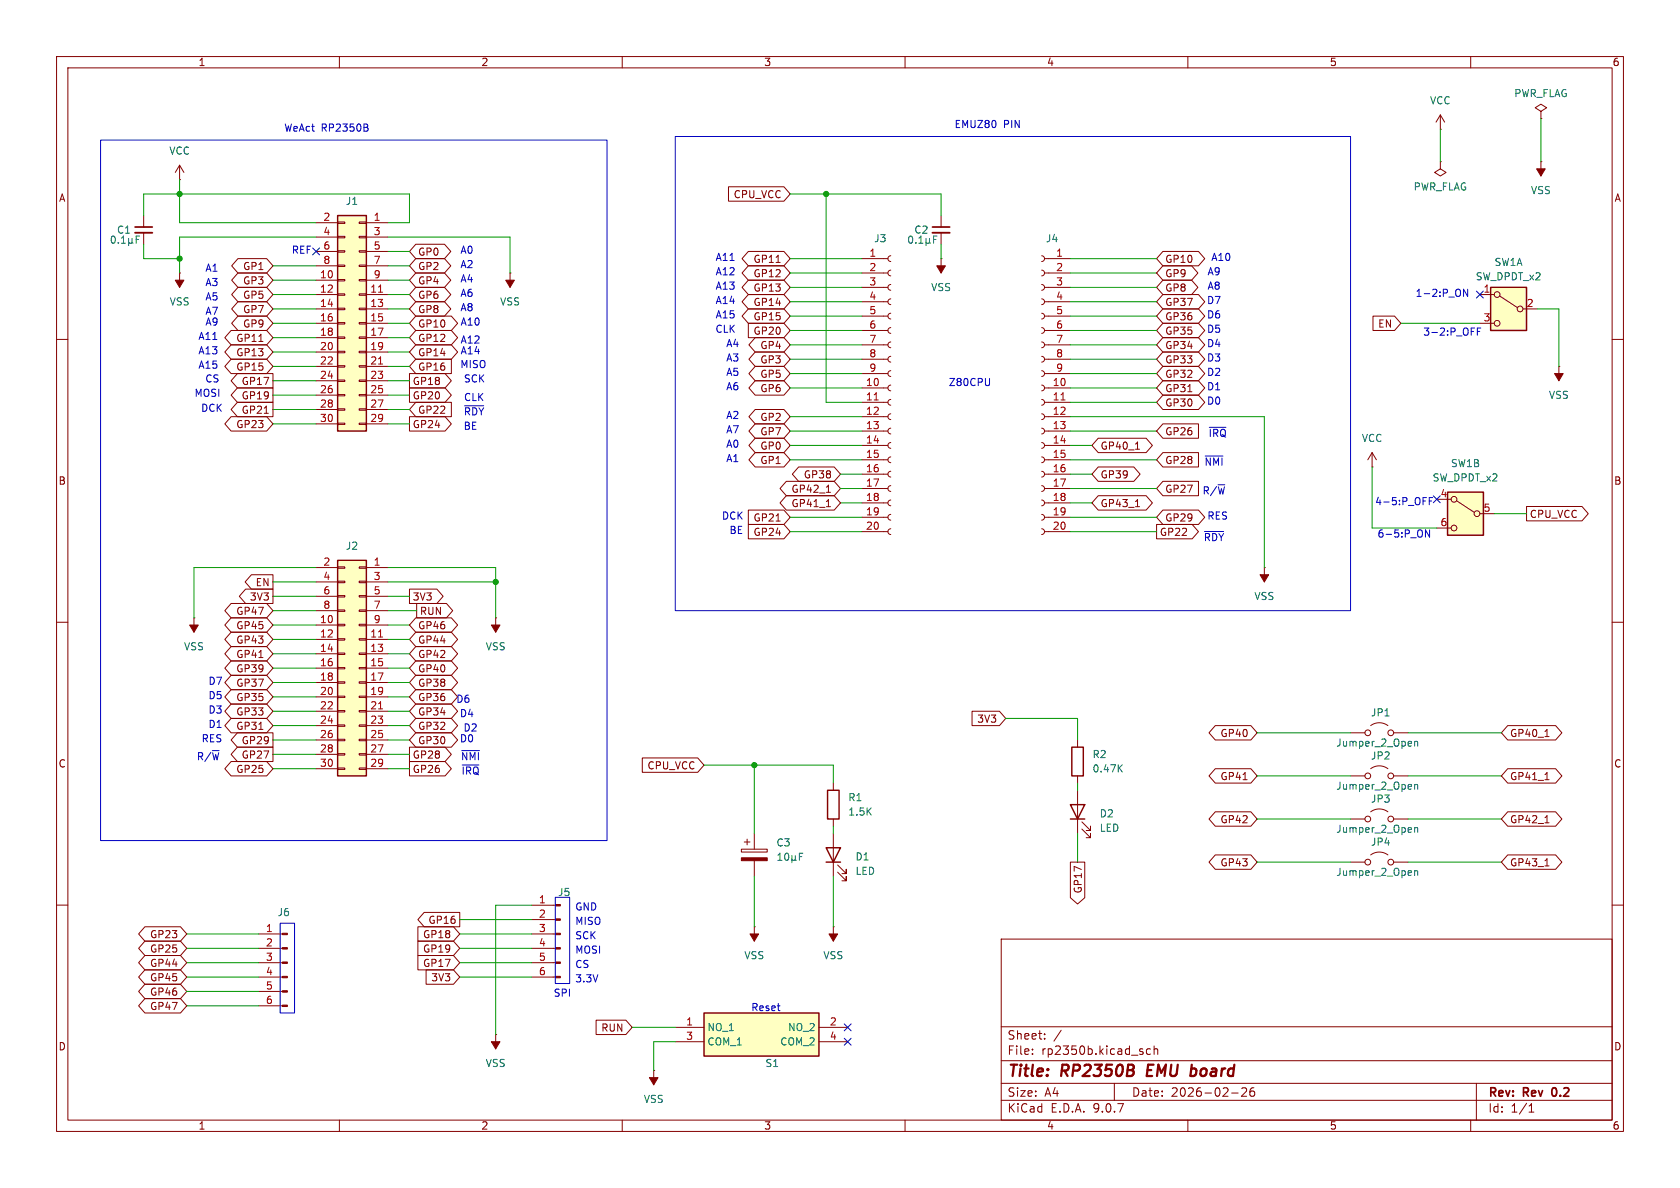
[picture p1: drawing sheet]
<svg xmlns="http://www.w3.org/2000/svg" width="297mm" height="210mm" viewBox="0 0 297 210" stroke-linecap="round" stroke-linejoin="round" font-family="sans-serif">
<g fill="none" stroke="#840000" stroke-width=".18">
<path d="M10 10h277v190h-277zM12 12h273v186h-273zM60 10v2M110 10v2M160 10v2M210 10v2M260 10v2M272.4 19.7l1-.6-1-.7-1 .7 1 .6v1.3M254.6 28.6v1.2l-1 .7 1 .6 1.1-.6-1.1-.7M254.6 28.6h.1M254.6 22.9h.1M254.6 20.3l-.7 1.3"/>
<path d="M254.6 20.3l.8 1.3M254.6 20.3v2.6M272.4 21h.1M10 60h2M275.6 64.8h.1M275.6 64.8v2.5M285 60h2M10 110h2M285 110h2M147.3 138.4v1.3M147.3 144.8v1.3M238.8 144.8h2.5"/>
<path d="M242.3 143.5a2.54 2.54 0 0 1 3.1 0M246.4 144.8h2.5M10 160h2M45.7 165.1h4.2M45.7 167.6h4.2M45.7 170.2h4.2M45.7 172.7h4.2M45.7 175.3h4.2M45.7 177.8h4.2M177 166h108v32h-108zM285 160h2M60 198v2"/>
<path d="M110 198v2M160 198v2M177 194.5h108M177 191.5h108M177 187.5h108M177 181.5h108M182.5 186.3v.1M182.5 185.5v.1M184.7 183.6v.1M184.7 182.8v.1M187.6 182.1l-1.3 2M197 191.5v3"/>
<path d="M203.4 185.5l-.4-.1-.3 .3v.4l.1 .2h.6M204 185.5l.2-.1 .4 .1 .1 .9M204 184.9v1.5M210 198v2M217.7 193.2h1.2M219.5 192.4l.6-.1 .2 .1 .1 .3-.9 1.1h.9M221.7 192.3a.59 .59 0 0 0-.7 .6v.6l.1 .2 .4 .1 .2-.1 .1-.5-.1-.3h-.5l-.2 .3M260 198v2M261 191.5v6.5M270.3 196.6h.9M270.3 195.5l.4-.4v1.5"/>
<circle cx="241.8" cy="144.8" r=".51"/>
<circle cx="245.9" cy="144.8" r=".51"/>
</g>
<path d="M274.4 192.6v.9" fill="none" stroke="#840000" stroke-width=".3"/>
<path d="M203 188.2l-.3 2h1M210.8 188.9l.6 .1M211.3 190l-.3 .2h-.4" fill="none" stroke="#840000" stroke-width=".4"/>
<g fill="#840000" stroke="#840000" stroke-width=".18">
<path d="M49.9 165h.9v.2h-.9z"/>
<path d="M49.9 167.5h.9v.3h-.9z"/>
<path d="M49.9 170.1h.9v.2h-.9z"/>
<path d="M49.9 172.6h.9v.2h-.9z"/>
<path d="M49.9 175.1h.9v.3h-.9z"/>
<path d="M49.9 177.7h.9v.2h-.9z"/>
<path d="M274.8 66h1.6l-.8 1.3z"/>
</g>
<path d="M146.3 139.7h2v5.1h-2z" fill="none" stroke="#840000" stroke-width=".25"/>
<path d="M250.1 146.3v.8M250.1 146.4l.2-.1 .3 .1v.7" fill="none" stroke="#006464" stroke-width=".18"/>
<path d="M263.5 50.8h6.4v7.6h-6.4z" fill="#ffffc2"/>
<g fill="none" stroke="#840000" stroke-width=".18">
<path d="M261.6 52.1h2.6M261.6 57.2h2.6M265.1 52.3l3.1 2.1M269.2 54.6h2.6M242.6 82.6h.1M242.6 80l-.8 1.3M242.6 80l.7 1.3M242.6 80v2.6M34.3 109.2h.1M34.3 109.2v2.6M238.8 129.5h2.5M238.8 137.2h2.5"/>
<path d="M242.3 128.3a2.54 2.54 0 0 1 3.1 0M242.3 135.9a2.54 2.54 0 0 1 3.1 0M246.4 129.5h2.5M246.4 137.2h2.5M238.8 152.4h2.5M242.3 151.1a2.54 2.54 0 0 1 3.1 0M246.4 152.4h2.5M147.3 163.8h.1M147.3 163.8v2.6M87.6 182.9h.1M87.6 182.9v2.5"/>
<circle cx="264.7" cy="57.2" r=".51"/>
<circle cx="264.7" cy="52.1" r=".51"/>
<circle cx="268.7" cy="54.6" r=".51"/>
<circle cx="241.8" cy="137.2" r=".51"/>
<circle cx="241.8" cy="129.5" r=".51"/>
<circle cx="245.9" cy="137.2" r=".51"/>
<circle cx="245.9" cy="129.5" r=".51"/>
<circle cx="241.8" cy="152.4" r=".51"/>
<circle cx="245.9" cy="152.4" r=".51"/>
</g>
<path d="M263.5 50.8h6.4v7.6h-6.4z" fill="none" stroke="#840000" stroke-width=".25"/>
<g fill="#840000" stroke="#840000" stroke-width=".18">
<path d="M146.6 165.1h1.5l-.8 1.3z"/>
<path d="M33.5 110.5h1.6l-.8 1.3z"/>
<path d="M86.9 184.2h1.5l-.8 1.2z"/>
</g>
<path d="M250.1 131.1v.8M250.1 138.7v.8M250.1 131.2l.2-.1h.3v.8M250.1 138.8l.2-.1h.3v.8M250.1 153.9v.9M250.1 154l.2-.1 .3 .1v.8" fill="none" stroke="#006464" stroke-width=".18"/>
<path d="M124.5 179.1h20.3v7.6h-20.3z" fill="#ffffc2"/>
<path d="M189.5 132.1h2v5.1h-2zM146 149.9h2.6l-1.3 2.5zM146 152.4h2.6M124.5 179.1h20.3v7.6h-20.3z" fill="none" stroke="#840000" stroke-width=".25"/>
<g fill="none" stroke="#840000" stroke-width=".18">
<path d="M166.4 38.1v2M272.4 28.6h.1M272.4 28.6v2.5M166.4 45.7h.1M166.4 41.1v2.1M166.4 45.7v2.6M184.1 45.2l.4 .2 .2 .3-.2 .4-.4 .1M184.1 47.8l.4 .1 .2 .4-.2 .3-.4 .2M184.1 50.3l.4 .1 .2 .4-.2 .4-.4 .1M184.1 52.8l.4 .2 .2 .3-.2 .4-.4 .1M184.1 55.4l.4 .1 .2 .4-.2 .3-.4 .2M184.1 57.9l.4 .2 .2 .3-.2 .4-.4 .1"/>
<path d="M184.7 45.7h4.5M184.7 48.3h4.5M184.7 50.8h4.5M184.7 53.3h4.5M184.7 55.9h4.5M184.7 58.4h4.5M184.1 60.5l.4 .1 .2 .4-.2 .3-.4 .2M184.1 63l.4 .1 .2 .4-.2 .4-.4 .1M184.1 65.5l.4 .2 .2 .3-.2 .4-.4 .1M184.1 68.1l.4 .1 .2 .4-.2 .3-.4 .2M184.1 70.6l.4 .2 .2 .3-.2 .4-.4 .1M184.1 73.2l.4 .1 .2 .4-.2 .3-.4 .2"/>
<path d="M184.1 75.7l.4 .1 .2 .4-.2 .4-.4 .1M184.1 78.2l.4 .2 .2 .3-.2 .4-.4 .1M184.7 61h4.5M184.7 63.5h4.5M184.7 66h4.5M184.7 68.6h4.5M184.7 71.1h4.5M184.7 73.7h4.5M184.7 76.2h4.5M184.7 78.7h4.5M184.1 80.8l.4 .1 .2 .4-.2 .3-.4 .2M184.1 83.3l.4 .2 .2 .3-.2 .4-.4 .1"/>
<path d="M184.1 85.9l.4 .1 .2 .4-.2 .3-.4 .2M184.1 88.4l.4 .1 .2 .4-.2 .4-.4 .1M184.1 90.9l.4 .2 .2 .3-.2 .4-.4 .1M184.1 93.5l.4 .1 .2 .4-.2 .3-.4 .2M184.7 81.3h4.5M184.7 83.8h4.5M184.7 86.4h4.5M184.7 88.9h4.5M184.7 91.4h4.5M184.7 94h4.5M190.5 130.8v1.3M190.5 137.2v1.2"/>
<path d="M131.1 150.1h4.5v.5h-4.5zM131.6 148.8h1M132.1 148.3v1.1M133.3 147.3v2.8M133.3 152.1v2.8M147.3 147.3v7.6M148.1 154.2l1.5 1.5v-.8v.8h-.8M148.1 152.9l1.5 1.5v-.7v.7h-.8M133.3 163.8h.1M133.3 163.8v2.6M115.6 189.2h.1M115.6 189.2v2.6"/>
<path d="M119.4 181.6h5.1M119.4 184.2h5.1M144.8 181.6h5.1M144.8 184.2h5.1"/>
</g>
<g fill="#840000" stroke="#840000" stroke-width=".18">
<path d="M114.8 190.5h1.5l-.7 1.3z"/>
<path d="M271.7 29.8h1.5l-.8 1.3z"/>
<path d="M131.1 151.6h4.5v.5h-4.5z"/>
<path d="M132.6 165.1h1.5l-.8 1.3z"/>
<path d="M165.6 47h1.5l-.7 1.3z"/>
</g>
<g fill="none" stroke="#006464" stroke-width=".18">
<path d="M161.1 41.7a.68 .68 0 0 0-.5 .7 .68 .68 0 0 0 .5 .6l.1-.1 .2-.4-.1-.5M161.9 42.9v.1M162.4 43h.8M162.8 41.7v1.3M163.7 42.8l.2 .2h.2l.2-.2M163.7 42.2v1.2M164.3 42.8l.2 .2M164.3 42.2v.6M165 42.3h.5M165.6 41.7h-.6v1.3M197.9 135.7l.5 .8M198.4 135.2l-.7 .7"/>
<path d="M137.5 152.1h.7M137.5 151.2l.4-.4v1.3M138.9 150.9l.1-.1a.68 .68 0 0 1 .5 .7 .68 .68 0 0 1-.5 .6 .84 .84 0 0 1-.1-1.2zM140 151.9l.2 .2h.2l.2-.2M140 151.2v1.3M140.6 151.9l.2 .2M140.6 151.2v.7M141.3 151.4h.4M141.9 150.8h-.6v1.3"/>
</g>
<path d="M187.6 70.7h.7" fill="none" stroke="#a90000" stroke-width=".18"/>
<path d="M164.8 40.1h3.1" fill="none" stroke="#840000" stroke-width=".3"/>
<path d="M164.8 41.1h3.1" fill="none" stroke="#840000" stroke-width=".33"/>
<path d="M255.9 87h6.4v7.6h-6.4z" fill="#ffffc2"/>
<g fill="none" stroke="#840000" stroke-width=".18">
<path d="M25.4 38.1v2M31.7 31.8h.1M31.7 29.2l-.7 1.3M31.7 29.2l.8 1.3M31.7 29.2v2.6M25.4 41.1v2.1M31.7 48.3h.1M31.7 48.3v2.5M152.4 45.7h4.6M152.4 48.3h4.6M152.4 50.8h4.6M152.4 53.3h4.6"/>
<path d="M152.4 55.9h4.6M152.4 58.4h4.6M157.5 45.2l-.4 .2-.1 .3 .1 .4 .4 .1M157.5 47.8l-.4 .1-.1 .4 .1 .3 .4 .2M157.5 50.3l-.4 .1-.1 .4 .1 .4 .4 .1M157.5 52.8l-.4 .2-.1 .3 .1 .4 .4 .1M157.5 55.4l-.4 .1-.1 .4 .1 .3 .4 .2M157.5 57.9l-.4 .2-.1 .3 .1 .4 .4 .1M152.4 61h4.6M152.4 63.5h4.6M152.4 66h4.6M152.4 68.6h4.6"/>
<path d="M152.4 71.1h4.6M152.4 73.7h4.6M152.4 76.2h4.6M152.4 78.7h4.6M157.5 60.5l-.4 .1-.1 .4 .1 .3 .4 .2M157.5 63l-.4 .1-.1 .4 .1 .4 .4 .1M157.5 65.5l-.4 .2-.1 .3 .1 .4 .4 .1M157.5 68.1l-.4 .1-.1 .4 .1 .3 .4 .2M157.5 70.6l-.4 .2-.1 .3 .1 .4 .4 .1M157.5 73.2l-.4 .1-.1 .4 .1 .3 .4 .2M157.5 75.7l-.4 .1-.1 .4 .1 .4 .4 .1M157.5 78.2l-.4 .2-.1 .3 .1 .4 .4 .1"/>
<path d="M152.4 81.3h4.6M152.4 83.8h4.6M152.4 86.4h4.6M152.4 88.9h4.6M152.4 91.4h4.6M152.4 94h4.6M157.5 80.8l-.4 .1-.1 .4 .1 .3 .4 .2M157.5 83.3l-.4 .2-.1 .3 .1 .4 .4 .1M157.5 85.9l-.4 .1-.1 .4 .1 .3 .4 .2M157.5 88.4l-.4 .1-.1 .4 .1 .4 .4 .1M157.5 90.9l-.4 .2-.1 .3 .1 .4 .4 .1M157.5 93.5l-.4 .1-.1 .4 .1 .3 .4 .2"/>
<path d="M254 88.3h2.5M254 93.3h2.5M257.5 88.5l3.1 2.1M261.6 90.8h2.6M87.6 109.2h.1M87.6 109.2v2.6M223.5 100.3h.1M223.5 100.3v2.6M190.5 139.7v7.6M191.3 146.6l1.5 1.5v-.8v.8h-.8M191.3 145.3l1.5 1.5v-.7v.7h-.8M94 160h4.2"/>
<path d="M94 162.6h4.2M94 165.1h4.2M94 167.6h4.2M94 170.2h4.2M94 172.7h4.2"/>
<circle cx="257" cy="88.3" r=".51"/>
<circle cx="257" cy="93.3" r=".51"/>
<circle cx="261.1" cy="90.8" r=".51"/>
</g>
<path d="M255.9 87h6.4v7.6h-6.4zM189.2 142.2h2.6l-1.3 2.6zM189.2 144.8h2.6" fill="none" stroke="#840000" stroke-width=".25"/>
<path d="M154.5 70.7h.8" fill="none" stroke="#a90000" stroke-width=".18"/>
<g fill="#840000" stroke="#840000" stroke-width=".18">
<path d="M222.8 101.6h1.5l-.8 1.3z"/>
<path d="M98.2 159.9h.9v.2h-.9z"/>
<path d="M98.2 162.4h.9v.3h-.9z"/>
<path d="M98.2 165h.9v.2h-.9z"/>
<path d="M98.2 167.5h.9v.3h-.9z"/>
<path d="M98.2 170.1h.9v.2h-.9z"/>
<path d="M98.2 172.6h.9v.2h-.9z"/>
<path d="M86.9 110.5h1.5l-.8 1.3z"/>
<path d="M31 49.5h1.5l-.8 1.3z"/>
</g>
<path d="M23.9 40.1h3" fill="none" stroke="#840000" stroke-width=".3"/>
<path d="M23.9 41.1h3" fill="none" stroke="#840000" stroke-width=".33"/>
<path d="M20.1 41.7a.68 .68 0 0 0-.5 .7 .68 .68 0 0 0 .5 .6l.2-.1 .1-.4-.1-.5M20.9 42.9v.1M21.5 43h.7M21.8 41.7v1.3M22.7 42.8l.2 .2h.3l.1-.2M22.7 42.2v1.2M23.3 42.8l.2 .2M23.3 42.2v.6M24.1 42.3h.4M24.7 41.7h-.6v1.3" fill="none" stroke="#006464" stroke-width=".18"/>
<path d="M59.7 99.1h5.1v38.1h-5.1z" fill="#ffffc2"/>
<path d="M59.7 99.1h5.1v38.1h-5.1z" fill="none" stroke="#840000" stroke-width=".25"/>
<g fill="none" stroke="#840000" stroke-width=".18">
<path d="M90.2 48.3h.1M90.2 48.3v2.5M55.9 100.3h3.8M55.9 102.9h3.8M55.9 105.4h3.8M55.9 108h3.8M55.9 110.5h3.8M55.9 113h3.8M55.9 115.6h3.8M55.9 118.1h3.8M59.7 100.2h1.3v.3h-1.3zM59.7 102.7h1.3v.3h-1.3z"/>
<path d="M59.7 105.3h1.3v.2h-1.3zM59.7 107.8h1.3v.3h-1.3zM59.7 110.4h1.3v.2h-1.3zM59.7 112.9h1.3v.3h-1.3zM59.7 115.4h1.3v.3h-1.3zM59.7 118h1.3v.2h-1.3zM63.5 100.2h1.3v.3h-1.3zM63.5 102.7h1.3v.3h-1.3zM63.5 105.3h1.3v.2h-1.3zM63.5 107.8h1.3v.3h-1.3zM63.5 110.4h1.3v.2h-1.3zM63.5 112.9h1.3v.3h-1.3z"/>
<path d="M63.5 115.4h1.3v.3h-1.3zM63.5 118h1.3v.2h-1.3zM64.8 100.3h3.8M64.8 102.9h3.8M64.8 105.4h3.8M64.8 108h3.8M64.8 110.5h3.8M64.8 113h3.8M64.8 115.6h3.8M64.8 118.1h3.8M55.9 120.7h3.8M55.9 123.2h3.8"/>
<path d="M55.9 125.7h3.8M55.9 128.3h3.8M55.9 130.8h3.8M55.9 133.4h3.8M55.9 135.9h3.8M59.7 120.5h1.3v.3h-1.3zM59.7 123.1h1.3v.2h-1.3zM59.7 125.6h1.3v.3h-1.3zM59.7 128.1h1.3v.3h-1.3zM59.7 130.7h1.3v.2h-1.3zM59.7 133.2h1.3v.3h-1.3zM59.7 135.8h1.3v.2h-1.3z"/>
<path d="M63.5 120.5h1.3v.3h-1.3zM63.5 123.1h1.3v.2h-1.3zM63.5 125.6h1.3v.3h-1.3zM63.5 128.1h1.3v.3h-1.3zM63.5 130.7h1.3v.2h-1.3zM63.5 133.2h1.3v.3h-1.3zM63.5 135.8h1.3v.2h-1.3zM64.8 120.7h3.8M64.8 123.2h3.8M64.8 125.7h3.8M64.8 128.3h3.8M64.8 130.8h3.8"/>
<path d="M64.8 133.4h3.8M64.8 135.9h3.8"/>
</g>
<path d="M66.9 112.6h.7M66.9 125.3h.7" fill="none" stroke="#a90000" stroke-width=".18"/>
<path d="M89.4 49.5h1.5l-.7 1.3z" fill="#840000" stroke="#840000" stroke-width=".18"/>
<path d="M59.7 38.1h5.1v38.1h-5.1z" fill="#ffffc2"/>
<path d="M59.7 38.1h5.1v38.1h-5.1z" fill="none" stroke="#840000" stroke-width=".25"/>
<g fill="none" stroke="#840000" stroke-width=".18">
<path d="M55.9 39.4h3.8M59.7 39.2h1.3v.3h-1.3zM63.5 39.2h1.3v.3h-1.3zM64.8 39.4h3.8M128.8 33h9.8l1.1 1.3-1.1 1.3h-9.8zM40.9 58.4h6.2l1.2 1.3-1.2 1.3h-6.2l-1.2-1.3zM42.1 50.8h5l1.2 1.3-1.2 1.2h-5l-1.1-1.2zM42.1 48.3h5l1.2 1.2-1.2 1.3h-5l-1.1-1.3zM42.1 45.7h5l1.2 1.3-1.2 1.3h-5l-1.1-1.3zM42.1 53.3h5l1.2 1.3-1.2 1.3h-5l-1.1-1.3zM42.1 55.9h5l1.2 1.3-1.2 1.2h-5l-1.1-1.2zM55.9 41.9h3.8"/>
<path d="M55.9 44.5h3.8M55.9 47h3.8M55.9 49.5h3.8M55.9 52.1h3.8M55.9 54.6h3.8M55.9 57.2h3.8M55.9 59.7h3.8M59.7 41.8h1.3v.2h-1.3zM59.7 44.3h1.3v.3h-1.3zM59.7 46.9h1.3v.2h-1.3zM59.7 49.4h1.3v.3h-1.3zM59.7 51.9h1.3v.3h-1.3z"/>
<path d="M59.7 54.5h1.3v.2h-1.3zM59.7 57h1.3v.3h-1.3zM59.7 59.6h1.3v.2h-1.3zM63.5 41.8h1.3v.2h-1.3zM63.5 44.3h1.3v.3h-1.3zM63.5 46.9h1.3v.2h-1.3zM63.5 49.4h1.3v.3h-1.3zM63.5 51.9h1.3v.3h-1.3zM63.5 54.5h1.3v.2h-1.3zM63.5 57h1.3v.3h-1.3zM63.5 59.6h1.3v.2h-1.3zM64.8 41.9h3.8"/>
<path d="M64.8 44.5h3.8M64.8 47h3.8M64.8 49.5h3.8M64.8 52.1h3.8M64.8 54.6h3.8M64.8 57.2h3.8M64.8 59.7h3.8M73.5 55.9h6.3l1.1 1.3-1.1 1.2h-6.3l-1.1-1.2zM73.5 48.3h5.1l1.1 1.2-1.1 1.3h-5.1l-1.1-1.3zM73.5 45.7h5.1l1.1 1.3-1.1 1.3h-5.1l-1.1-1.3zM73.5 53.3h5.1l1.1 1.3-1.1 1.3h-5.1l-1.1-1.3zM73.5 50.8h5.1l1.1 1.3-1.1 1.2h-5.1l-1.1-1.2z"/>
<path d="M73.5 58.4h6.3l1.1 1.3-1.1 1.3h-6.3l-1.1-1.3zM73.5 43.2h5.1l1.1 1.3-1.1 1.2h-5.1l-1.1-1.2zM132.3 44.4h6.3l1.1 1.3-1.1 1.3h-6.3l-1.1-1.3zM132.3 47h6.3l1.1 1.3-1.1 1.2h-6.3l-1.1-1.2zM132.3 57.1h6.3l1.1 1.3-1.1 1.3h-6.3zM132.3 52.1h6.3l1.1 1.2-1.1 1.3h-6.3l-1.1-1.3zM132.3 54.6h6.3l1.1 1.3-1.1 1.3h-6.3l-1.1-1.3zM132.3 49.5h6.3l1.1 1.3-1.1 1.3h-6.3l-1.1-1.3zM133.5 59.7h5.1l1.1 1.3-1.1 1.2h-5.1l-1.1-1.2zM137.2 46.4h.7M205.6 49.5h5.1l1.1 1.3-1.1 1.3h-5.1l-1.1-1.3zM205.6 44.4h6.3l1.1 1.3-1.1 1.3h-6.3l-1.1-1.3z"/>
<path d="M205.6 52.1h6.3l1.1 1.2-1.1 1.3h-6.3l-1.1-1.3zM205.6 47h5.1l1.1 1.3-1.1 1.2h-5.1l-1.1-1.2zM205.6 57.1h6.3l1.1 1.3-1.1 1.3h-6.3l-1.1-1.3zM205.6 59.7h6.3l1.1 1.3-1.1 1.2h-6.3l-1.1-1.2zM205.6 54.6h6.3l1.1 1.3-1.1 1.3h-6.3l-1.1-1.3zM242.7 55.9h3.8l1.1 1.3-1.1 1.2h-3.8zM40.9 63.5h6.2l1.2 1.3-1.2 1.2h-6.2l-1.2-1.2zM40.9 61h6.2l1.2 1.2-1.2 1.3h-6.2l-1.2-1.3zM40.9 73.7h6.2l1.2 1.2-1.2 1.3h-6.2l-1.2-1.3zM42 66h6.3v2.6h-6.3l-1.1-1.3zM42 71.1h6.3v2.6h-6.3l-1.1-1.3zM42 68.6h6.3v2.5h-6.3l-1.1-1.2z"/>
<path d="M45.8 60.4h.7M46.7 73.1h.7M55.9 62.2h3.8M55.9 64.8h3.8M55.9 67.3h3.8M55.9 69.9h3.8M55.9 72.4h3.8M55.9 74.9h3.8M59.7 62.1h1.3v.3h-1.3zM59.7 64.6h1.3v.3h-1.3zM59.7 67.2h1.3v.2h-1.3zM59.7 69.7h1.3v.3h-1.3z"/>
<path d="M59.7 72.3h1.3v.2h-1.3zM59.7 74.8h1.3v.3h-1.3zM63.5 62.1h1.3v.3h-1.3zM63.5 64.6h1.3v.3h-1.3zM63.5 67.2h1.3v.2h-1.3zM63.5 69.7h1.3v.3h-1.3zM63.5 72.3h1.3v.2h-1.3zM63.5 74.8h1.3v.3h-1.3zM64.8 62.2h3.8M64.8 64.8h3.8M64.8 67.3h3.8M64.8 69.9h3.8"/>
<path d="M64.8 72.4h3.8M64.8 74.9h3.8M72.4 66h6.3l1.1 1.3-1.1 1.3h-6.3zM72.4 68.6h6.3l1.1 1.3-1.1 1.2h-6.3zM72.4 73.7h6.3l1.1 1.2-1.1 1.3h-6.3zM73.5 71.1h6.3v2.6h-6.3l-1.1-1.3zM73.5 63.5h6.3v2.5h-6.3l-1.1-1.2zM73.5 61h6.3l1.1 1.2-1.1 1.3h-6.3l-1.1-1.3zM133.5 72.4h5.1l1.1 1.3-1.1 1.2h-5.1l-1.1-1.2zM133.5 74.9h5.1l1.1 1.3-1.1 1.3h-5.1l-1.1-1.3zM133.5 77.5h5.1l1.1 1.2-1.1 1.3h-5.1l-1.1-1.3zM133.5 64.8h5.1l1.1 1.2-1.1 1.3h-5.1l-1.1-1.3z"/>
<path d="M133.5 62.2h5.1l1.1 1.3-1.1 1.3h-5.1l-1.1-1.3zM133.5 67.3h5.1l1.1 1.3-1.1 1.3h-5.1l-1.1-1.3zM194.2 77.5h8.4l1.1 1.2-1.1 1.3h-8.4l-1.2-1.3zM200.7 79.4h.8M205.6 67.3h6.3l1.1 1.3-1.1 1.3h-6.3l-1.1-1.3zM205.6 69.8h6.3l1.1 1.3-1.1 1.3h-6.3l-1.1-1.3zM205.6 74.9h6.3v2.6h-6.3l-1.1-1.3zM205.6 62.2h6.3l1.1 1.3-1.1 1.3h-6.3l-1.1-1.3zM205.6 64.8h6.3l1.1 1.2-1.1 1.3h-6.3l-1.1-1.3zM210 69.3h.7M132.3 92.7h6.3l1.1 1.3-1.1 1.3h-6.3zM132.3 90.2h6.3l1.1 1.2-1.1 1.3h-6.3z"/>
<path d="M133.5 80h5.1l1.1 1.3-1.1 1.3h-5.1l-1.1-1.3zM137.2 92.1h.7M139 87.6h8.5l1.1 1.3-1.1 1.3h-8.5l-1.1-1.3zM139 85.1h8.5l1.1 1.3-1.1 1.2h-8.5l-1.1-1.2zM141.2 82.5h6.3l1.1 1.3-1.1 1.3h-6.3l-1.1-1.3zM146.1 89.6h.7M146.1 87h.7M194.2 82.5h6.2l1.2 1.3-1.2 1.3h-6.2l-1.2-1.3zM194.2 87.6h8.4l1.1 1.3-1.1 1.3h-8.4l-1.2-1.3zM200.7 89.6h.8M204.5 92.7h6.3l1.1 1.3-1.1 1.3h-6.3zM205.6 85.1h6.3v2.5h-6.3l-1.1-1.2z"/>
<path d="M205.6 80h6.3v2.6h-6.3l-1.1-1.3zM205.6 90.2h6.3l1.1 1.2-1.1 1.3h-6.3l-1.1-1.3zM269.9 89.5h9.8l1.1 1.3-1.1 1.3h-9.8zM40.9 109.2h6.2l1.2 1.3-1.2 1.3h-6.2l-1.2-1.3zM40.9 106.7h6.2l1.2 1.3-1.2 1.2h-6.2l-1.2-1.2zM40.9 111.8h6.2l1.2 1.2-1.2 1.3h-6.2l-1.2-1.3zM40.9 119.4h6.2l1.2 1.3-1.2 1.2h-6.2l-1.2-1.2zM40.9 116.8h6.2l1.2 1.3-1.2 1.3h-6.2l-1.2-1.3zM40.9 114.3h6.2l1.2 1.3-1.2 1.2h-6.2l-1.2-1.2zM43.4 104.1h4.9v2.6h-4.9l-1.1-1.3zM44.4 101.6h3.9v2.5h-3.9l-1.1-1.2zM45.8 116.2h.7"/>
<path d="M72.4 104.1h4.8l1.1 1.3-1.1 1.3h-4.8zM73.5 109.2h6.3l1.1 1.3-1.1 1.3h-6.3l-1.1-1.3zM73.5 111.8h6.3l1.1 1.2-1.1 1.3h-6.3l-1.1-1.3zM73.5 114.3h6.3l1.1 1.3-1.1 1.2h-6.3l-1.1-1.2zM73.5 119.4h6.3l1.1 1.3-1.1 1.2h-6.3l-1.1-1.2zM73.5 116.8h6.3l1.1 1.3-1.1 1.3h-6.3l-1.1-1.3zM73.7 106.7h5.2l1.1 1.3-1.1 1.2h-5.2zM40.9 121.9h6.2l1.2 1.3-1.2 1.3h-6.2l-1.2-1.3zM40.9 124.5h6.2l1.2 1.2-1.2 1.3h-6.2l-1.2-1.3zM40.9 127h6.2l1.2 1.3-1.2 1.2h-6.2l-1.2-1.2zM40.9 134.6h6.2l1.2 1.3-1.2 1.3h-6.2l-1.2-1.3zM42 129.5h6.3v2.6h-6.3l-1.1-1.3z"/>
<path d="M42 132.1h6.3v2.5h-6.3l-1.1-1.2zM45.8 128.9h.7M72.4 134.6h6.3l1.1 1.3-1.1 1.3h-6.3zM72.4 132.1h6.3l1.1 1.3-1.1 1.2h-6.3zM73.5 121.9h6.3l1.1 1.3-1.1 1.3h-6.3l-1.1-1.3zM73.5 124.5h6.3l1.1 1.2-1.1 1.3h-6.3l-1.1-1.3zM73.5 127h6.3l1.1 1.3-1.1 1.2h-6.3l-1.1-1.2zM73.5 129.5h6.3l1.1 1.3-1.1 1.3h-6.3l-1.1-1.3zM113.5 134h9.8l1.2 1.3-1.2 1.2h-9.8zM171.8 125.7h4.9l1.1 1.3-1.1 1.3h-4.9zM214.8 135.9h6.3l1.1 1.3-1.1 1.2h-6.3l-1.1-1.2zM214.8 128.3h6.3l1.1 1.2-1.1 1.3h-6.3l-1.1-1.3z"/>
<path d="M219.8 137.8h.7M266.5 128.3h8.5l1.1 1.2-1.1 1.3h-8.5l-1.1-1.3zM266.5 135.9h8.5l1.1 1.3-1.1 1.2h-8.5l-1.1-1.2zM273.1 137.8h.8M273.1 130.2h.8M189.2 152.4h2.6v6.3l-1.3 1.1-1.3-1.1zM214.8 143.5h6.3l1.1 1.3-1.1 1.3h-6.3l-1.1-1.3zM214.8 151.1h6.3l1.1 1.3-1.1 1.3h-6.3l-1.1-1.3zM266.5 143.5h8.5l1.1 1.3-1.1 1.3h-8.5l-1.1-1.3zM266.5 151.1h8.5l1.1 1.3-1.1 1.3h-8.5l-1.1-1.3zM273.1 145.5h.8M273.1 153.1h.8"/>
<path d="M25.6 171.4h6.3l1.1 1.3-1.1 1.3h-6.3l-1.1-1.3zM25.6 174h6.3l1.1 1.3-1.1 1.2h-6.3l-1.1-1.2zM25.6 163.8h6.3l1.1 1.3-1.1 1.3h-6.3l-1.1-1.3zM25.6 166.4h6.3l1.1 1.2-1.1 1.3h-6.3l-1.1-1.3zM25.6 168.9h6.3l1.1 1.3-1.1 1.3h-6.3l-1.1-1.3zM25.6 176.5h6.3l1.1 1.3-1.1 1.3h-6.3l-1.1-1.3zM73.9 166.4h6.3l1.1 1.2-1.1 1.3h-6.3zM73.9 168.9h6.3l1.1 1.3-1.1 1.3h-6.3zM73.9 163.8h6.3l1.1 1.3-1.1 1.3h-6.3zM75 161.3h6.3v2.5h-6.3l-1.1-1.2zM75.3 171.4h4.9l1.1 1.3-1.1 1.3h-4.9zM105.4 180.3h5.2l1.2 1.3-1.2 1.3h-5.2z"/>
</g>
<path d="M66.9 51.7h.7M66.9 64.4h.7" fill="none" stroke="#a90000" stroke-width=".18"/>
<g fill="none" stroke="#009600" stroke-width=".18">
<path d="M25.4 38.1v-3.8h47v5.1h-3.8M31.7 31.8v7.6h24.2M139.7 34.3h26.7v3.8M146 34.3v36.8h6.4M254.6 22.9v5.7M272.4 21v7.6M25.4 43.2v2.5h6.3M48.3 59.7h7.6M48.3 57.2h7.6M48.3 52.1h7.6M48.3 54.6h7.6M48.3 49.5h7.6"/>
<path d="M48.3 47h7.6M55.9 41.9h-24.2v6.4M68.6 59.7h3.8M68.6 57.2h3.8M68.6 52.1h3.8M68.6 54.6h3.8M68.6 49.5h3.8M68.6 47h3.8M68.6 41.9h21.6v6.4M68.6 44.5h3.8M139.7 48.3h12.7M139.7 55.9h12.7"/>
<path d="M139.7 58.4h12.7M139.7 50.8h12.7M139.7 53.3h12.7M139.7 45.7h12.7M166.4 43.2v2.5M189.2 48.3h15.3M189.2 55.9h15.3M189.2 58.4h15.3M189.2 50.8h15.3M189.2 53.3h15.3M189.2 45.7h15.3M247.6 57.2h14"/>
<path d="M271.8 54.6h3.8v10.2M48.3 74.9h7.6M48.3 64.8h7.6M48.3 72.4h7.6M48.3 69.9h7.6M48.3 67.3h7.6M48.3 62.2h7.6M68.6 74.9h3.8M68.6 64.8h3.8M68.6 72.4h3.8M68.6 69.9h3.8M68.6 67.3h3.8"/>
<path d="M68.6 62.2h3.8M139.7 61h12.7M139.7 76.2h12.7M139.7 63.5h12.7M139.7 78.7h12.7M139.7 68.6h12.7M139.7 66h12.7M139.7 73.7h12.7M189.2 61h15.3M189.2 76.2h15.3M189.2 63.5h15.3M189.2 78.7h3.8"/>
<path d="M189.2 68.6h15.3M189.2 66h15.3M189.2 71.1h15.3M189.2 73.7h34.3v26.6M139.7 81.3h12.7M139.7 91.4h12.7M139.7 94h12.7M148.6 88.9h3.8M148.6 86.4h3.8M148.6 83.8h3.8M189.2 88.9h3.8M189.2 86.4h15.3"/>
<path d="M189.2 83.8h3.8M189.2 81.3h15.3M189.2 91.4h15.3M189.2 94h15.3M242.6 82.6v10.7h11.4M264.2 90.8h5.7M48.3 102.9h7.6M48.3 118.1h7.6M48.3 108h7.6M48.3 105.4h7.6M48.3 113h7.6M48.3 115.6h7.6"/>
<path d="M48.3 110.5h7.6M55.9 100.3h-21.6v8.9M68.6 100.3h19v8.9M68.6 102.9h19M68.6 118.1h3.8M68.6 108h5.1M68.6 105.4h3.8M68.6 113h3.8M68.6 115.6h3.8M68.6 110.5h3.8M48.3 128.3h7.6M48.3 123.2h7.6"/>
<path d="M48.3 120.7h7.6M48.3 125.7h7.6M48.3 130.8h7.6M48.3 135.9h7.6M48.3 133.4h7.6M68.6 128.3h3.8M68.6 123.2h3.8M68.6 120.7h3.8M68.6 125.7h3.8M68.6 130.8h3.8M68.6 135.9h3.8M68.6 133.4h3.8"/>
<path d="M124.5 135.3h22.8v3.1M133.3 135.3v12M177.8 127h12.7v3.8M190.5 138.4v1.3M222.2 129.5h16.6M222.2 137.2h16.6M248.9 129.5h16.5M248.9 137.2h16.5M133.3 154.9v8.9M147.3 146.1v1.2M147.3 154.9v8.9M190.5 147.3v5.1"/>
<path d="M222.2 144.8h16.6M222.2 152.4h16.6M248.9 144.8h16.5M248.9 152.4h16.5M33 172.7h12.7M33 165.1h12.7M33 167.6h12.7M33 175.3h12.7M33 170.2h12.7M33 177.8h12.7M81.3 172.7h12.7M81.3 165.1h12.7"/>
<path d="M81.3 162.6h12.7M81.3 167.6h12.7M81.3 170.2h12.7M94 160h-6.4v22.9M111.8 181.6h7.6M119.4 184.2h-3.8v5"/>
</g>
<path d="M55.3 43.8l1.2 1.3M56.5 43.8l-1.2 1.3M261 51.5l1.2 1.2M262.2 51.5l-1.2 1.2M253.4 87.7l1.2 1.2M254.6 87.7l-1.2 1.2M149.3 181l1.2 1.2M149.3 183.5l1.2 1.3M150.5 181l-1.2 1.2M150.5 183.5l-1.2 1.3" fill="none" stroke="#000084" stroke-width=".18"/>
<g fill="none" stroke="#0000c2" stroke-width=".18">
<path d="M17.8 24.8h89.5v123.8h-89.5zM64.8 21.9l.2 .3-.2 .3 .3 .3-.1 .3-.2 .1M119.4 24.1h119.4v83.9h-119.4zM259.5 51.1v1.3l-.8-1.3v1.3M261.2 58.6h.4M261.8 58h-.6v1.3M82.1 71.7h3.4M174.9 66.9v1.1M213.8 75.5h2.9M212.9 94h3.4M213.1 80.6h3.1M252.7 88.6h.4"/>
<path d="M252.7 93.7v1.2l-.7-1.2v1.2M253.3 88h-.6v1.2M81.6 132.7h3.2M81.7 135.2h3M98.2 158.6h2.5v15.3h-2.5zM49.5 163.2h2.6v15.9h-2.6z"/>
</g>
<g fill="#009600" stroke="#009600" stroke-width=".18">
<circle cx="146" cy="34.3" r=".46"/>
<circle cx="133.3" cy="135.3" r=".46"/>
<circle cx="87.6" cy="102.9" r=".46"/>
<circle cx="31.7" cy="45.7" r=".46"/>
<circle cx="31.7" cy="34.3" r=".46"/>
</g>
<g font-size="2.8" fill="#840000">
<text x="178" y="190.9">Title:</text>
<text x="187.7" y="190.9">RP2350B</text>
<text x="203.6" y="190.9">EMU</text>
<text x="212.1" y="190.9">board</text>
</g>
<g font-size="2.1" fill="#840000">
<text x="178" y="184">Sheet:</text>
<text x="178" y="186.7">File:</text>
<text x="184.1" y="186.7">rp2350b.kicad_sch</text>
<text x="178" y="196.9">KiCad</text>
<text x="178" y="194.1">Size:</text>
<text x="184.7" y="194.1">A4</text>
<text x="185.7" y="196.9">E.D.A.</text>
<text x="193.3" y="196.9">9.0.7</text>
<text x="200" y="194.1">Date:</text>
<text x="207" y="194.1">2026-02-26</text>
<text x="263" y="194.3">Rev:</text>
<text x="263" y="196.9">Id:</text>
<text x="267.1" y="196.9">1/1</text>
<text x="269.4" y="194.3">Rev</text>
<text x="275.1" y="194.3">0.2</text>
</g>
<g font-size="1.8" fill="#840000">
<text x="35" y="11.9">1</text>
<text x="85" y="11.9">2</text>
<text x="135" y="11.9">3</text>
<text x="185" y="11.9">4</text>
<text x="235" y="11.9">5</text>
<text x="285" y="11.9">6</text>
<text x="10.3" y="35.9">A</text>
<text x="129.6" y="35.2">CPU_VCC</text>
<text x="285.3" y="35.9">A</text>
<text x="42.9" y="47.9">GP1</text>
<text x="73.8" y="47.9">GP2</text>
<text x="73.8" y="45.4">GP0</text>
<text x="133.1" y="46.7">GP11</text>
<text x="205.9" y="46.7">GP10</text>
<text x="42.9" y="53">GP5</text>
<text x="42.9" y="50.5">GP3</text>
<text x="73.8" y="50.5">GP4</text>
<text x="73.8" y="53">GP6</text>
<text x="133.1" y="49.2">GP12</text>
<text x="133.1" y="51.8">GP13</text>
<text x="205.9" y="51.8">GP8</text>
<text x="205.9" y="49.2">GP9</text>
<text x="42.9" y="55.6">GP7</text>
<text x="42.9" y="58.1">GP9</text>
<text x="73.8" y="58.1">GP10</text>
<text x="73.8" y="55.6">GP8</text>
<text x="133.1" y="59.4">GP20</text>
<text x="133.1" y="54.3">GP14</text>
<text x="133.1" y="56.8">GP15</text>
<text x="205.9" y="54.3">GP37</text>
<text x="205.9" y="59.4">GP35</text>
<text x="205.9" y="56.8">GP36</text>
<text x="243.5" y="58.1">EN</text>
<text x="41.7" y="65.7">GP15</text>
<text x="41.7" y="63.2">GP13</text>
<text x="41.7" y="60.6">GP11</text>
<text x="73.8" y="60.6">GP12</text>
<text x="73.8" y="65.7">GP16</text>
<text x="73.8" y="63.2">GP14</text>
<text x="134.3" y="64.5">GP3</text>
<text x="134.3" y="61.9">GP4</text>
<text x="205.9" y="61.9">GP34</text>
<text x="205.9" y="64.5">GP33</text>
<text x="42.6" y="68.3">GP17</text>
<text x="42.6" y="70.8">GP19</text>
<text x="72.9" y="68.3">GP18</text>
<text x="72.9" y="70.8">GP20</text>
<text x="134.3" y="67">GP5</text>
<text x="134.3" y="69.5">GP6</text>
<text x="205.9" y="69.5">GP31</text>
<text x="205.9" y="67">GP32</text>
<text x="41.7" y="75.9">GP23</text>
<text x="42.6" y="73.3">GP21</text>
<text x="72.9" y="75.9">GP24</text>
<text x="73.8" y="73.3">GP22</text>
<text x="134.3" y="74.6">GP2</text>
<text x="134.3" y="77.2">GP7</text>
<text x="205.9" y="72.1">GP30</text>
<text x="205.9" y="77.2">GP26</text>
<text x="134.3" y="79.7">GP0</text>
<text x="134.3" y="82.2">GP1</text>
<text x="194.5" y="79.7">GP40_1</text>
<text x="205.9" y="82.2">GP28</text>
<text x="10.3" y="85.9">B</text>
<text x="139.8" y="89.9">GP41_1</text>
<text x="139.8" y="87.3">GP42_1</text>
<text x="142" y="84.8">GP38</text>
<text x="194.5" y="84.8">GP39</text>
<text x="194.5" y="89.9">GP43_1</text>
<text x="205.9" y="87.3">GP27</text>
<text x="285.3" y="85.9">B</text>
<text x="133.1" y="94.9">GP24</text>
<text x="133.1" y="92.4">GP21</text>
<text x="204.9" y="94.9">GP22</text>
<text x="205.9" y="92.4">GP29</text>
<text x="270.4" y="91.8">CPU_VCC</text>
<text x="44.1" y="106.4">3V3</text>
<text x="45.1" y="103.8">EN</text>
<text x="72.9" y="106.4">3V3</text>
<text x="41.7" y="111.4">GP45</text>
<text x="41.7" y="108.9">GP47</text>
<text x="41.7" y="114">GP43</text>
<text x="73.8" y="111.4">GP46</text>
<text x="73.8" y="114">GP44</text>
<text x="74.1" y="108.9">RUN</text>
<text x="41.7" y="119.1">GP39</text>
<text x="41.7" y="116.5">GP41</text>
<text x="73.8" y="116.5">GP42</text>
<text x="73.8" y="119.1">GP40</text>
<text x="41.7" y="124.1">GP35</text>
<text x="41.7" y="121.6">GP37</text>
<text x="73.8" y="124.1">GP36</text>
<text x="73.8" y="121.6">GP38</text>
<text x="41.7" y="126.7">GP33</text>
<text x="41.7" y="129.2">GP31</text>
<text x="42.6" y="131.8">GP29</text>
<text x="73.8" y="126.7">GP34</text>
<text x="73.8" y="129.2">GP32</text>
<text x="73.8" y="131.8">GP30</text>
<text x="172.7" y="128">3V3</text>
<text x="215.7" y="130.5">GP40</text>
<text x="266.9" y="130.5">GP40_1</text>
<text x="10.3" y="135.9">C</text>
<text x="41.7" y="136.8">GP25</text>
<text x="42.6" y="134.3">GP27</text>
<text x="72.9" y="136.8">GP26</text>
<text x="72.9" y="134.3">GP28</text>
<text x="114.4" y="136.2">CPU_VCC</text>
<text x="285.3" y="135.9">C</text>
<text x="215.7" y="138.1">GP41</text>
<text x="266.9" y="138.1">GP41_1</text>
<text x="215.7" y="145.7">GP42</text>
<text x="266.9" y="145.7">GP42_1</text>
<text x="215.7" y="153.4">GP43</text>
<text x="266.9" y="153.4">GP43_1</text>
<text x="191.5" y="158" transform="rotate(-90 191.5 158)">GP17</text>
<text x="26.4" y="166.1">GP23</text>
<text x="74.7" y="166.1">GP18</text>
<text x="75.6" y="163.5">GP16</text>
<text x="26.4" y="173.7">GP45</text>
<text x="26.4" y="168.6">GP25</text>
<text x="26.4" y="171.1">GP44</text>
<text x="74.7" y="168.6">GP19</text>
<text x="74.7" y="171.1">GP17</text>
<text x="76.1" y="173.7">3V3</text>
<text x="26.4" y="176.2">GP46</text>
<text x="26.4" y="178.8">GP47</text>
<text x="10.3" y="185.9">D</text>
<text x="106.2" y="182.6">RUN</text>
<text x="285.3" y="185.9">D</text>
<text x="35" y="199.9">1</text>
<text x="85" y="199.9">2</text>
<text x="135" y="199.9">3</text>
<text x="185" y="199.9">4</text>
<text x="235" y="199.9">5</text>
<text x="285" y="199.9">6</text>
</g>
<g font-size="1.8" fill="#006464">
<text x="267.6" y="17.4">PWR_FLAG</text>
<text x="252.7" y="18.6">VCC</text>
<text x="29.8" y="27.5">VCC</text>
<text x="249.8" y="33.9">PWR_FLAG</text>
<text x="270.6" y="34.5">VSS</text>
<text x="20.6" y="41.5">C1</text>
<text x="61" y="36.4">J1</text>
<text x="161.6" y="41.5">C2</text>
<text x="154.4" y="43">J3</text>
<text x="184.8" y="43">J4</text>
<text x="264.1" y="47.2">SW1A</text>
<text x="164.5" y="51.7">VSS</text>
<text x="260.8" y="49.8">SW_DPDT_x2</text>
<text x="29.9" y="54.2">VSS</text>
<text x="88.3" y="54.2">VSS</text>
<text x="273.7" y="70.7">VSS</text>
<text x="240.7" y="78.3">VCC</text>
<text x="256.4" y="82.8">SW1B</text>
<text x="253.2" y="85.3">SW_DPDT_x2</text>
<text x="61" y="97.4">J2</text>
<text x="221.7" y="106.3">VSS</text>
<text x="32.4" y="115.2">VSS</text>
<text x="85.8" y="115.2">VSS</text>
<text x="242.3" y="126.8">JP1</text>
<text x="193" y="134.2">R2</text>
<text x="193" y="136.8">0.47K</text>
<text x="236.1" y="132.2">Jumper_2_Open</text>
<text x="242.3" y="134.5">JP2</text>
<text x="149.9" y="141.8">R1</text>
<text x="236.1" y="139.8">Jumper_2_Open</text>
<text x="242.3" y="142.1">JP3</text>
<text x="137.2" y="149.8">C3</text>
<text x="149.9" y="144.4">1.5K</text>
<text x="194.3" y="144.7">D2</text>
<text x="194.3" y="147.2">LED</text>
<text x="236.1" y="147.4">Jumper_2_Open</text>
<text x="242.3" y="149.7">JP4</text>
<text x="151.1" y="152.3">D1</text>
<text x="151.1" y="154.9">LED</text>
<text x="236.1" y="155">Jumper_2_Open</text>
<text x="98.6" y="158.6">J5</text>
<text x="49" y="162.2">J6</text>
<text x="131.5" y="169.8">VSS</text>
<text x="145.5" y="169.8">VSS</text>
<text x="125" y="182.5">NO_1</text>
<text x="125" y="185">COM_1</text>
<text x="137.8" y="185">COM_2</text>
<text x="139.2" y="182.5">NO_2</text>
<text x="85.8" y="188.8">VSS</text>
<text x="135.2" y="188.8">S1</text>
<text x="113.7" y="195.2">VSS</text>
</g>
<g font-size="1.8" fill="#0000c2">
<text x="50.2" y="23.5">WeAct</text>
<text x="56.8" y="23.5">RP2350B</text>
<text x="168.7" y="22.8">EMUZ80</text>
<text x="177.4" y="22.8">PIN</text>
<text x="51.5" y="45.1">REF</text>
<text x="81.3" y="47.6">A2</text>
<text x="81.3" y="45.1">A0</text>
<text x="126.4" y="46.3">A11</text>
<text x="214" y="46.3">A10</text>
<text x="36.2" y="50.8">A3</text>
<text x="36.2" y="48.2">A1</text>
<text x="36.2" y="53.3">A5</text>
<text x="81.3" y="52.7">A6</text>
<text x="81.3" y="50.1">A4</text>
<text x="126.4" y="54">A14</text>
<text x="126.4" y="48.9">A12</text>
<text x="126.4" y="51.4">A13</text>
<text x="213.3" y="54">D7</text>
<text x="213.4" y="48.9">A9</text>
<text x="213.4" y="51.4">A8</text>
<text x="250.2" y="52.7">1-2:P_ON</text>
<text x="36.2" y="55.9">A7</text>
<text x="36.2" y="57.8">A9</text>
<text x="81.3" y="55.2">A8</text>
<text x="81.3" y="57.8">A10</text>
<text x="126.4" y="59">CLK</text>
<text x="126.4" y="56.5">A15</text>
<text x="213.3" y="59">D5</text>
<text x="213.3" y="56.5">D6</text>
<text x="251.5" y="59.5">3-2:P_OFF</text>
<text x="35" y="60.3">A11</text>
<text x="35" y="65.4">A15</text>
<text x="35" y="62.8">A13</text>
<text x="81.3" y="65.2">MISO</text>
<text x="81.3" y="60.9">A12</text>
<text x="81.3" y="62.8">A14</text>
<text x="128.3" y="64.1">A3</text>
<text x="128.3" y="61.6">A4</text>
<text x="213.3" y="61.6">D4</text>
<text x="213.3" y="64.1">D3</text>
<text x="34.3" y="70.2">MOSI</text>
<text x="36.2" y="67.7">CS</text>
<text x="81.9" y="67.7">SCK</text>
<text x="81.9" y="71.1">CLK</text>
<text x="128.3" y="66.7">A5</text>
<text x="128.3" y="69.2">A6</text>
<text x="167.6" y="68.3">Z80CPU</text>
<text x="213.3" y="66.7">D2</text>
<text x="213.3" y="71.7">D0</text>
<text x="213.3" y="69.2">D1</text>
<text x="35.5" y="73">DCK</text>
<text x="81.9" y="76.2">BE</text>
<text x="81.9" y="73.6">~{RDY}</text>
<text x="128.3" y="74.3">A2</text>
<text x="128.3" y="76.8">A7</text>
<text x="213.6" y="77.4">~{IRQ}</text>
<text x="128.3" y="81.9">A1</text>
<text x="128.3" y="79.4">A0</text>
<text x="212.8" y="82.5">~{NMI}</text>
<text x="212.5" y="87.6">R/~{W}</text>
<text x="243" y="89.5">4-5:P_OFF</text>
<text x="127.5" y="92.1">DCK</text>
<text x="128.9" y="94.6">BE</text>
<text x="212.7" y="95.9">~{RDY}</text>
<text x="213.3" y="92.1">RES</text>
<text x="243.4" y="95.2">6-5:P_ON</text>
<text x="36.8" y="121.3">D7</text>
<text x="36.8" y="123.8">D5</text>
<text x="80.6" y="124.4">D6</text>
<text x="35.5" y="131.4">RES</text>
<text x="36.8" y="128.9">D1</text>
<text x="36.8" y="126.3">D3</text>
<text x="81.2" y="131.4">D0</text>
<text x="81.2" y="127">D4</text>
<text x="81.8" y="129.5">D2</text>
<text x="34.7" y="134.6">R/~{W}</text>
<text x="81.4" y="134.6">~{NMI}</text>
<text x="81.5" y="137.1">~{IRQ}</text>
<text x="101.6" y="161">GND</text>
<text x="101.6" y="166.1">SCK</text>
<text x="101.6" y="163.6">MISO</text>
<text x="101.6" y="173.7">3.3V</text>
<text x="101.6" y="171.2">CS</text>
<text x="101.6" y="168.7">MOSI</text>
<text x="97.8" y="176.3">SPI</text>
<text x="132.7" y="178.8">Reset</text>
</g>
<g font-size="1.8" fill="#a90000">
<text x="57.1" y="39.1">2</text>
<text x="57.1" y="41.7">4</text>
<text x="66" y="39.1">1</text>
<text x="66" y="41.7">3</text>
<text x="57.1" y="44.2">6</text>
<text x="57.1" y="46.7">8</text>
<text x="66" y="44.2">5</text>
<text x="66" y="46.7">7</text>
<text x="153.6" y="45.5">1</text>
<text x="186.6" y="45.5">1</text>
<text x="56.5" y="49.3">10</text>
<text x="56.5" y="51.8">12</text>
<text x="65.4" y="51.8">11</text>
<text x="66" y="49.3">9</text>
<text x="153.6" y="48">2</text>
<text x="153.6" y="50.5">3</text>
<text x="153.6" y="53.1">4</text>
<text x="186.6" y="48">2</text>
<text x="186.6" y="50.5">3</text>
<text x="186.6" y="53.1">4</text>
<text x="262.2" y="51.8">1</text>
<text x="56.5" y="54.4">14</text>
<text x="56.5" y="56.9">16</text>
<text x="56.5" y="59.4">18</text>
<text x="65.4" y="54.4">13</text>
<text x="65.4" y="56.9">15</text>
<text x="65.4" y="59.4">17</text>
<text x="153.6" y="55.6">5</text>
<text x="153.6" y="58.2">6</text>
<text x="186.6" y="55.6">5</text>
<text x="186.6" y="58.2">6</text>
<text x="262.2" y="56.9">3</text>
<text x="269.8" y="54.4">2</text>
<text x="56.5" y="62">20</text>
<text x="56.5" y="64.5">22</text>
<text x="65.4" y="62">19</text>
<text x="65.4" y="64.5">21</text>
<text x="153.6" y="60.7">7</text>
<text x="153.6" y="63.2">8</text>
<text x="153.6" y="65.8">9</text>
<text x="186.6" y="60.7">7</text>
<text x="186.6" y="63.2">8</text>
<text x="186.6" y="65.8">9</text>
<text x="56.5" y="67.1">24</text>
<text x="56.5" y="69.6">26</text>
<text x="65.4" y="67.1">23</text>
<text x="65.4" y="69.6">25</text>
<text x="153" y="68.3">10</text>
<text x="153" y="70.9">11</text>
<text x="186" y="68.3">10</text>
<text x="186" y="70.9">11</text>
<text x="56.5" y="72.1">28</text>
<text x="56.5" y="74.7">30</text>
<text x="65.4" y="72.1">27</text>
<text x="65.4" y="74.7">29</text>
<text x="153" y="73.4">12</text>
<text x="153" y="75.9">13</text>
<text x="186" y="73.4">12</text>
<text x="186" y="75.9">13</text>
<text x="153" y="78.5">14</text>
<text x="153" y="81">15</text>
<text x="153" y="83.6">16</text>
<text x="186" y="78.5">14</text>
<text x="186" y="81">15</text>
<text x="186" y="83.6">16</text>
<text x="153" y="86.1">17</text>
<text x="153" y="88.6">18</text>
<text x="186" y="86.1">17</text>
<text x="186" y="88.6">18</text>
<text x="254.6" y="88">4</text>
<text x="153" y="91.2">19</text>
<text x="153" y="93.7">20</text>
<text x="186" y="91.2">19</text>
<text x="186" y="93.7">20</text>
<text x="254.6" y="93.1">6</text>
<text x="262.2" y="90.6">5</text>
<text x="57.1" y="100.1">2</text>
<text x="66" y="100.1">1</text>
<text x="57.1" y="102.6">4</text>
<text x="57.1" y="105.2">6</text>
<text x="57.1" y="107.7">8</text>
<text x="66" y="102.6">3</text>
<text x="66" y="105.2">5</text>
<text x="66" y="107.7">7</text>
<text x="56.5" y="110.2">10</text>
<text x="56.5" y="112.8">12</text>
<text x="65.4" y="112.8">11</text>
<text x="66" y="110.2">9</text>
<text x="56.5" y="115.3">14</text>
<text x="56.5" y="117.9">16</text>
<text x="65.4" y="115.3">13</text>
<text x="65.4" y="117.9">15</text>
<text x="56.5" y="120.4">18</text>
<text x="56.5" y="122.9">20</text>
<text x="56.5" y="125.5">22</text>
<text x="65.4" y="120.4">17</text>
<text x="65.4" y="122.9">19</text>
<text x="65.4" y="125.5">21</text>
<text x="56.5" y="128">24</text>
<text x="56.5" y="130.6">26</text>
<text x="65.4" y="128">23</text>
<text x="65.4" y="130.6">25</text>
<text x="56.5" y="133.1">28</text>
<text x="56.5" y="135.6">30</text>
<text x="65.4" y="133.1">27</text>
<text x="65.4" y="135.6">29</text>
<text x="95.2" y="159.8">1</text>
<text x="46.9" y="164.8">1</text>
<text x="46.9" y="167.4">2</text>
<text x="95.2" y="162.3">2</text>
<text x="95.2" y="164.8">3</text>
<text x="95.2" y="167.4">4</text>
<text x="46.9" y="169.9">3</text>
<text x="46.9" y="172.5">4</text>
<text x="95.2" y="169.9">5</text>
<text x="95.2" y="172.5">6</text>
<text x="46.9" y="175">5</text>
<text x="46.9" y="177.5">6</text>
<text x="121.2" y="181.4">1</text>
<text x="121.2" y="183.9">3</text>
<text x="146.6" y="181.4">2</text>
<text x="146.6" y="183.9">4</text>
</g>
</svg>
